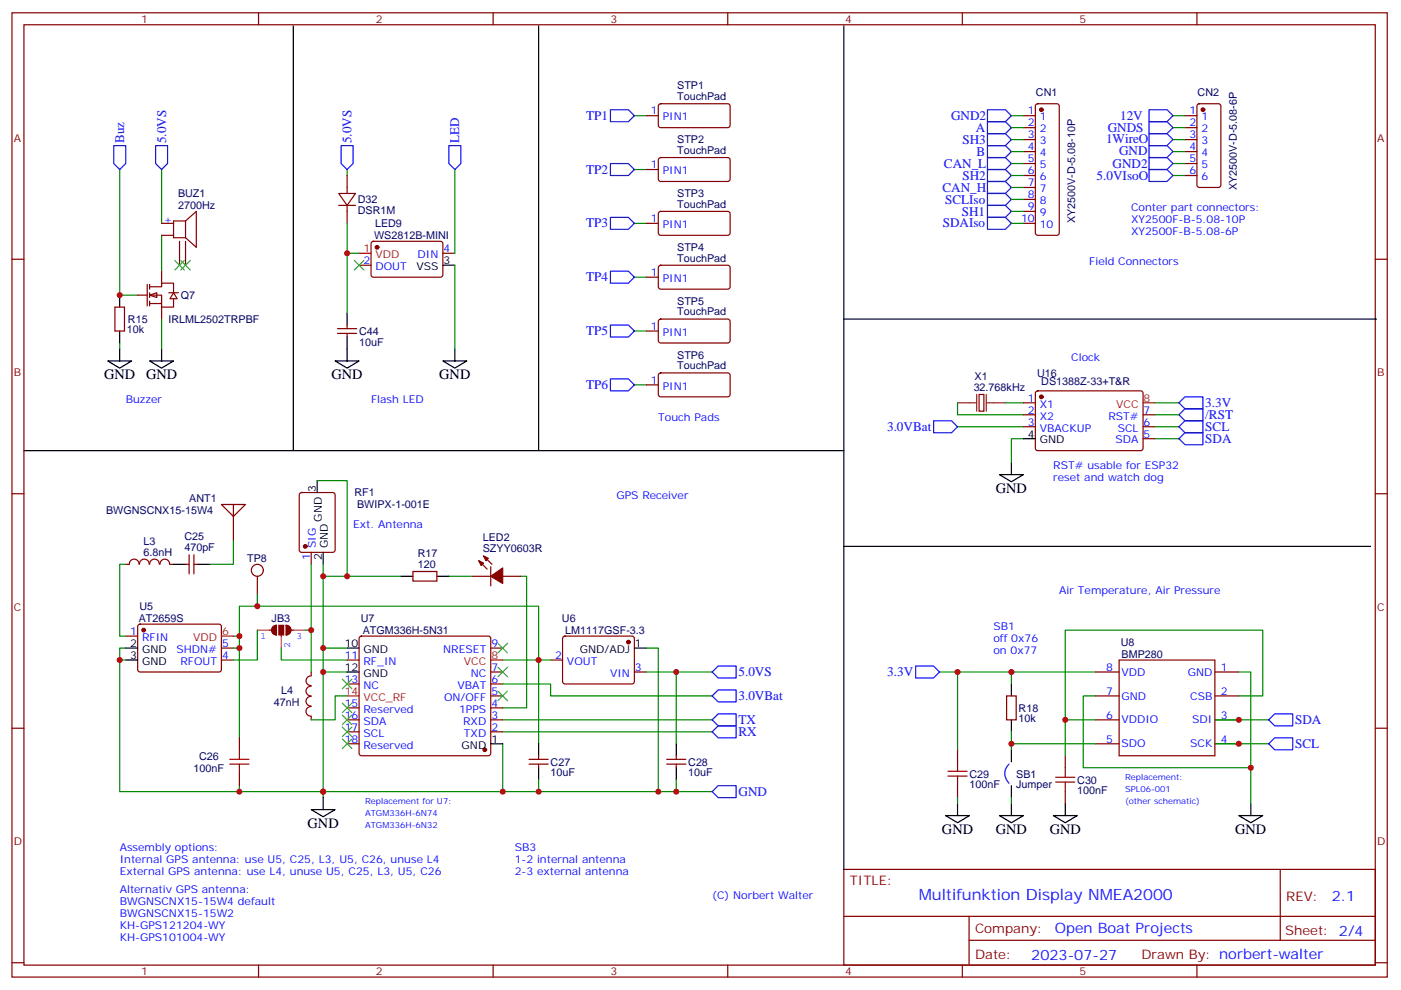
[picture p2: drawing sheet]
<svg xmlns="http://www.w3.org/2000/svg" width="413mm" height="292mm" viewBox="0 0 413 292" stroke-linecap="round" stroke-linejoin="round" font-family="sans-serif">
<g fill="none" stroke="#870000" stroke-width=".35">
<path d="M3.5 3.8h405.4v284.3h-405.4zM7.1 7.3h398.2v277.3h-398.2zM76.2 3.8v3.5M145.3 3.8v3.5M214.5 3.8v3.5M283.6 3.8v3.5M352.8 3.8v3.5M190.5 34.1h3.5M194.3 30.8l.4-.2h20.1l.4 .7-.1 5.9-.6 .4h-20l-.5-.7v-5.6zM190.5 50h3.5M194.3 46.7l.4-.2h20.1l.4 .7-.1 5.9-.6 .4h-20l-.5-.7v-5.6zM3.5 76.4h3.6"/>
<path d="M190.5 65.9h3.5M194.3 78.4l.4-.2 20.1 .1 .4 .6-.1 5.9-.6 .5-20-.1-.5-.6v-5.7zM194.3 62.5l.4-.2 20.1 .1 .4 .6-.1 6-.6 .4-20-.1-.5-.6v-5.7zM405.3 76.4h3.6M190.5 97.6h3.5M190.5 81.7h3.5M194.3 94.3l.4-.2h20.1l.4 .7-.1 5.9-.6 .4h-20l-.5-.7v-5.6zM190.5 113.5h3.5M194.3 110.2l.4-.2h20.1l.4 .7-.1 5.9-.6 .4h-20l-.5-.7v-5.6zM3.5 145.6h3.6M88.4 145.4l.5-.2h9.2l.6 .5 .1 16.5-.5 .6-9.4 .1-.7-.5v-16.5zM405.3 145.6h3.6"/>
<path d="M37 166.4h1.1M38.1 166.4a1.41 1.41 0 0 1 1.4-1.5 1.41 1.41 0 0 1 1.5 1.5M41.1 166.4a1.41 1.41 0 0 1 1.4-1.5 1.41 1.41 0 0 1 1.4 1.5M44.1 166.4a1.41 1.41 0 0 1 1.4-1.5 1.41 1.41 0 0 1 1.4 1.5M47.2 166.4a1.41 1.41 0 0 1 1.4-1.5 1.41 1.41 0 0 1 1.4 1.5M50.1 166.4h1.1M54.7 166.4h1M55.7 163.6v5.6M57.1 166.4h1.1M57.1 163.6v5.6M91.7 162.9v3.5M121.7 168.5h7.1v2.8h-7.1z"/>
<path d="M139.3 169.9h5.3M141.1 165.3l2.5 2.5M142.5 163.9l2.5 2.5M144.6 167.1v5.7M148.2 169.9h5.3M37 187.6h3.6M40.8 184.3l.5-.3 23.5 .1 .5 .6-.1 13-.6 .5-23.6-.1-.4-.7v-12.7zM65.3 194.6h3.5M65.3 191.1h3.5M91.7 199.3a1.41 1.41 0 0 0-1.5 1.4 1.41 1.41 0 0 0 1.5 1.4M91.7 198.2v1M102.3 194.6h3.5"/>
<path d="M106.1 187.8l.4-.2h37.4l.5 .2 .2 .5v33.8l-.2 .5-.5 .2h-37.4l-.5-.2-.2-.5v-33.8zM144.6 198.2h3.6M144.6 191.1h3.6M162.3 194.6h3.5M166 187.8l.5-.2h20l.5 .7-.1 13-.6 .4-20.1-.1-.4-.6v-12.7zM187 198.2h3.5M322.8 198.2h7M329.8 194.6h28.3v28.2h-28.3zM358.1 198.2h7M3.5 214.7h3.6M70.6 217.6v3.5M91.7 205.4a1.41 1.41 0 0 0-1.5 1.4 1.41 1.41 0 0 0 1.5 1.4"/>
<path d="M91.7 202.4a1.41 1.41 0 0 0-1.5 1.4 1.41 1.41 0 0 0 1.5 1.4M91.7 208.4a1.41 1.41 0 0 0-1.5 1.4 1.41 1.41 0 0 0 1.5 1.4M91.7 211.2v1.1M102.3 215.8h3.5M102.3 212.3h3.5M102.3 208.7h3.5M102.3 201.7h3.5M102.3 219.3h3.5M144.6 215.8h3.6M144.6 212.3h3.6M144.6 208.7h3.6M144.6 205.2h3.6"/>
<path d="M144.6 201.7h3.6M296.7 205.2h2.8v7.1h-2.8zM322.8 212.3h7M322.8 205.2h7M322.8 219.3h7M358.1 212.3h7M358.1 205.2h7M358.1 219.3h7M405.3 214.7h3.6M70.6 228.1v3.6M155.9 225.3h5.7M155.9 223.9h5.7"/>
<path d="M158.7 222.8v1.1M158.7 225.3v1.1M196.5 225.3h5.6M196.5 223.9h5.6M199.3 222.8v1.1M199.3 225.3v1.1M282.2 221.1v3.5M282.2 231.7v3.5M314 222.8v3.6M314 233.4v3.6M248.7 256.4h156.6v28.2h-156.6zM377.3 256.4v20.9"/>
<path d="M248.7 270.2h156.5M285.6 277.3h119.6M285.6 270.2v14.1M3.5 283.9h3.6M76.2 284.6v3.5M145.3 284.6v3.5M214.5 284.6v3.5M283.6 284.6v3.5M352.8 284.6v3.5M405.3 283.9h3.6"/>
</g>
<g fill="none" stroke="#008700" stroke-width=".35">
<path d="M187 34.1h3.5M35.3 50v37h5.3M47.6 50v15.9M102.3 50v1.8M187 50h3.5M47.6 69.4v10.6M187 65.9h3.5M187 97.6h3.5M187 81.7h3.5M187 113.5h3.5M68.8 159.3v7.1h-7.1M93.5 141.7h8.8v28.2h-7.1"/>
<path d="M37 166.4h-1.7v21.2h1.7M95.2 166.4v24.7M102.3 169.9h15.9M132.3 169.9h7M153.5 169.9h1.7v38.8h-7M35.3 194.6h1.7M37 191.1h-1.7v42.3h35.3M68.8 187.6h1.8M68.8 191.1h1.8M95.2 198.2h7.1M102.3 191.1h-7.1v44.1M148.2 194.6h14.1"/>
<path d="M190.5 191.1h3.5v42.3h-45.8M190.5 198.2h19.4M199.3 198.2v21.1M276.9 198.2h45.9M282.2 198.2v22.9M298.1 198.2v3.5M365.1 198.2h3.6v38.8M70.6 217.6v-38.8h88.1v40.5M148.2 219.3v14.1h-77.6v-1.7M148.2 201.7h14.1v3.5h47.6M148.2 215.8h61.7M148.2 212.3h61.7"/>
<path d="M298.1 215.8v3.5h24.7M298.1 219.3v1.8M314 212.3v10.5M322.8 205.2h-3.5v21.2h49.4M358.1 212.3h15.8M358.1 219.3h15.8M365.1 205.2h7.1v-19.4h-58.2v26.5h8.8M158.7 229.9v3.5M199.3 229.9v3.5h-5.3M199.3 233.4h10.6M282.2 235.2v1.8M298.1 235.2v1.8"/>
</g>
<g fill="#870000" stroke="#870000" stroke-width=".35">
<path d="M141.1 165.3l1.4 .8-.7 .7z"/>
<path d="M142.5 163.9l1.4 .7-.7 .7z"/>
<path d="M144.6 169.9l3.6-2.4v4.5z"/>
<circle cx="185.2" cy="189.3" r=".53"/>
<circle cx="42.3" cy="185.8" r=".53"/>
<circle cx="142.9" cy="221.1" r=".53"/>
<circle cx="90" cy="161.1" r=".53"/>
</g>
<g fill="none" stroke="#000" stroke-width=".35">
<path d="M93.5 141.7v3.5M51.2 166.4h3.5M58.2 166.4h3.5M95.2 162.9v3.5M118.2 169.9h3.5M128.8 169.9h3.5M37 191.1h3.6M37 194.6h3.6M102.3 191.1h3.5M102.3 198.2h3.5M187 191.1h3.5M144.6 219.3h3.6"/>
<path d="M158.7 219.3v3.5M199.3 219.3v3.5M298.1 201.7v3.5M298.1 212.3v3.5M91.7 238.7h7.1l-3.6 2.1zM95.2 235.2v3.5M158.7 226.4v3.5M199.3 226.4v3.5M282.2 237v3.5M298.1 221.1v3.5M298.1 231.7v3.5M298.1 237v3.5"/>
<path d="M314 237v3.5M368.7 237v3.5M278.7 240.5h7.1l-3.6 2.1zM294.6 240.5h7l-3.5 2.1zM310.4 240.5h7.1l-3.5 2.1zM365.1 240.5h7.1l-3.5 2.1z"/>
</g>
<path d="M67.7 223.9h5.7M67.7 225.3h5.7M70.6 221.1v2.8M70.6 225.3v2.8M279.4 228.8h5.6M279.4 227.4h5.6M282.2 224.6v2.8M282.2 228.8v2.9M311.1 230.6h5.7M311.1 229.2h5.7M314 226.4v2.8M314 230.6v2.8" fill="none" stroke="#a10000" stroke-width=".35"/>
<path d="M65.3 187.6h3.5M144.6 194.6h3.6M102.3 205.2h3.5" fill="none" stroke="#f00" stroke-width=".35"/>
<path d="M297.4 225.3a3.9 3.9 0 0 0 0 5.7" fill="none" stroke="#00f" stroke-width=".35"/>
<g fill="none" stroke="#3c3" stroke-width=".35">
<path d="M146.8 189.7l2.8 2.8M146.8 196.7l2.8 2.9M149.6 189.7l-2.8 2.8M149.6 196.7l-2.8 2.9M100.9 217.9l2.8 2.8M100.9 214.4l2.8 2.8M100.9 210.9l2.8 2.8M100.9 207.3l2.8 2.8M100.9 200.3l2.8 2.8M103.7 217.9l-2.8 2.8M103.7 214.4l-2.8 2.8M103.7 210.9l-2.8 2.8"/>
<path d="M103.7 207.3l-2.8 2.8M103.7 200.3l-2.8 2.8M146.8 203.8l2.8 2.8M149.6 203.8l-2.8 2.8"/>
</g>
<g fill="#fff" stroke="#870000" stroke-width=".35">
<path d="M44.1 87l2.1-.7v1.4z"/>
<path d="M51.2 86.3l1 1.8h-2.1z"/>
</g>
<g fill="none" stroke="#870000" stroke-width=".35">
<path d="M301.6 34.1h3.6M301.6 37.6h3.6M305.4 30.8l.5-.2h5.6l.5 .2 .2 .5v37.4l-.2 .5-.5 .2h-5.6l-.5-.2-.2-.5v-37.4zM349.2 34.1h3.6M349.2 37.6h3.6M353 30.8l.5-.2h5.6l.7 .4v23.6l-.4 .6-5.9 .1-.7-.5v-23.5zM99.8 57h5l-2.5 3.6zM102.3 51.8v5.2M301.6 41.2h3.6M301.6 44.7h3.6M301.6 48.2h3.6M301.6 51.8h3.6"/>
<path d="M301.6 55.3h3.6M301.6 58.8h3.6M349.2 41.2h3.6M349.2 44.7h3.6M349.2 48.2h3.6M349.2 51.8h3.6M47.6 80v3.5M47.6 65.9h3.6M47.6 69.4h3.6M52.9 71.2v7M54.7 65.2l3.2-2.9v10.6l-3.2-2.8M54.7 65.2v4.9"/>
<path d="M54.7 71.2v7M54.7 65.2h-3.5v4.9h3.5M99.8 60.6h5M102.3 60.6v5.3M105.8 78.2h3.6M109.6 71.4l.5-.2h20l.4 .7v9.4l-.7 .4h-20l-.4-.7v-9.1zM130.5 74.7h3.6M301.6 65.9h3.6M301.6 62.3h3.6M33.9 90.6h2.8v7h-2.8zM40.6 87h2.8M43.4 83.9v6.3"/>
<path d="M44.1 84.6h3.5v-1.1h3.6v2.8M44.1 87h3.5v3.6h3.6v-2.5M44.1 89.5h3.5M44.1 83.9v1.4M44.1 86.3v1.4M44.1 88.8v1.4M47.6 90.6v3.5M49.7 86.3h2.9M99.5 98.3h5.6M99.5 96.9h5.6M102.3 95.8v1.1M102.3 98.3v1.1"/>
<path d="M288.6 116.3h1.4v4.9h-1.4zM301.6 118.8h3.6M305.4 115.5l.5-.2h30.6l.4 .7-.1 16.5-.6 .4-30.6-.1-.4-.6v-16.2zM301.6 122.3h3.6M301.6 125.8h3.6M336.9 122.3h3.5M336.9 125.8h3.5M336.9 129.4h3.5M68.8 148.8v3.5l3.5-3.5h-7l3.5 3.5v7M75.8 169.9v5.3"/>
<circle cx="75.8" cy="168.2" r="1.76"/>
</g>
<g fill="none" stroke="#008700" stroke-width=".35">
<path d="M298.1 34.1h3.5M298.1 37.6h3.5M345.7 34.1h3.5M345.7 37.6h3.5M134.1 50v24.7M298.1 41.2h3.5M298.1 44.7h3.5M298.1 48.2h3.5M298.1 51.8h3.5M298.1 55.3h3.5M298.1 58.8h3.5M345.7 41.2h3.5"/>
<path d="M345.7 44.7h3.5M345.7 48.2h3.5M345.7 51.8h3.5M102.3 65.9v8.8h3.5M102.3 74.7v17.6M134.1 78.2v24.7M298.1 62.3h3.5M298.1 65.9h3.5M47.6 94.1v8.8M35.3 101.1v1.8M282.2 118.8v3.5h19.4M296.3 118.8h5.3"/>
<path d="M340.4 118.8h7.1M282.2 125.8h19.4M301.6 129.4h-3.5v7M340.4 125.8h7.1M340.4 129.4h7.1M340.4 122.3h7.1M75.8 175.2v3.6M91.7 166.4v19.4h-1.7M75.8 185.8v8.8h-7M82.9 191.1v3.5h19.4M91.7 185.8v12.4M102.3 205.2h-3.5v7.1h-7.1"/>
</g>
<g fill="none" stroke="#000" stroke-width=".35">
<path d="M86.4 7.7v125.2M158.7 7.7v125.2M248.7 7.7v248.7M130.5 78.2h3.6M35.3 87v3.6M35.3 97.6v3.5M102.3 92.3v3.5M102.3 99.4v7M248.7 94.1h157M31.7 106.4h7.1l-3.5 2.1zM35.3 102.9v3.5M44.1 106.4h7.1l-3.6 2.1z"/>
<path d="M47.6 102.9v3.5M98.8 106.4h7l-3.5 2.1zM130.5 106.4h7.1l-3.5 2.1zM134.1 102.9v3.5M7.1 132.9h241.6M294.6 139.9h7l-3.5 2.2zM298.1 136.4v3.5M301.6 129.4h3.6M248.7 161.1h155.2"/>
</g>
<g fill="none" stroke="#00f" stroke-width=".35">
<path d="M179.9 32.3h5.3l1.8 1.8-1.8 1.8h-5.3zM291 32.3h5.3l1.8 1.8-1.8 1.8h-5.3zM291 39.4h5.3l1.8 1.8-1.8 1.7h-5.3zM291 35.9h5.3l1.8 1.7-1.8 1.8h-5.3zM338.7 32.3h5.3l1.7 1.8-1.7 1.8h-5.3zM338.7 35.9h5.3l1.7 1.7-1.7 1.8h-5.3zM338.7 39.4h5.3l1.7 1.8-1.7 1.7h-5.3zM33.5 42.9h3.5v5.3l-1.7 1.8-1.8-1.8zM45.9 42.9h3.5v5.3l-1.8 1.8-1.7-1.8zM100.5 42.9h3.6v5.3l-1.8 1.8-1.8-1.8zM132.3 42.9h3.5v5.3l-1.7 1.8-1.8-1.8zM179.9 48.2h5.3l1.8 1.8-1.8 1.8h-5.3z"/>
<path d="M291 57h5.3l1.8 1.8-1.8 1.8h-5.3zM291 53.5h5.3l1.8 1.8-1.8 1.7h-5.3zM291 50h5.3l1.8 1.8-1.8 1.7h-5.3zM291 46.5h5.3l1.8 1.7-1.8 1.8h-5.3zM291 42.9h5.3l1.8 1.8-1.8 1.8h-5.3zM338.7 50h5.3l1.7 1.8-1.7 1.7h-5.3zM338.7 46.5h5.3l1.7 1.7-1.7 1.8h-5.3zM338.7 42.9h5.3l1.7 1.8-1.7 1.8h-5.3zM179.9 64.1h5.3l1.8 1.8-1.8 1.7h-5.3zM179.9 80h5.3l1.8 1.7-1.8 1.8h-5.3zM291 64.1h5.3l1.8 1.8-1.8 1.7h-5.3zM291 60.6h5.3l1.8 1.7-1.8 1.8h-5.3z"/>
<path d="M179.9 95.8h5.3l1.8 1.8-1.8 1.8h-5.3zM179.9 111.7h5.3l1.8 1.8-1.8 1.8h-5.3zM349.2 117h5.3v3.5h-5.3l-1.7-1.7zM275.2 124.1h5.3l1.7 1.7-1.7 1.8h-5.3zM347.5 129.4l1.7-1.8h5.3v3.5h-5.3zM347.5 122.3l1.7-1.8h5.3v3.6h-5.3zM349.2 124.1h5.3v3.5h-5.3l-1.7-1.8zM209.9 198.2l1.8-1.8h5.3v3.5h-5.3zM269.9 196.4h5.3l1.7 1.8-1.7 1.7h-5.3zM209.9 205.2l1.8-1.8h5.3v3.6h-5.3zM209.9 212.3l1.8-1.8h5.3v3.5h-5.3zM209.9 215.8l1.8-1.8h5.3v3.6h-5.3z"/>
<path d="M373.9 212.3l1.8-1.8h5.3v3.5h-5.3zM373.9 219.3l1.8-1.7h5.3v3.5h-5.3zM209.9 233.4l1.8-1.7h5.3v3.5h-5.3z"/>
</g>
<path d="M282.2 118.8h5.7M287.9 116.3v4.9M290.7 118.8h5.6M290.7 116.3v4.9" fill="none" stroke="#8c2424" stroke-width=".35"/>
<g fill="#870000" stroke="#870000" stroke-width=".35">
<circle cx="306.9" cy="117" r=".53"/>
<circle cx="111.1" cy="72.9" r=".53"/>
<circle cx="306.9" cy="32.3" r=".53"/>
<circle cx="354.5" cy="32.3" r=".53"/>
</g>
<path d="M105.8 74.7h3.6M336.9 118.8h3.5" fill="none" stroke="#f00" stroke-width=".35"/>
<path d="M51.5 76.8l2.8 2.8M53.3 76.8l2.8 2.8M54.3 76.8l-2.8 2.8M56.1 76.8l-2.8 2.8M104.4 76.8l2.8 2.8M107.2 76.8l-2.8 2.8" fill="none" stroke="#3c3" stroke-width=".35"/>
<g fill="#850000" stroke="#850000" stroke-width=".35">
<path d="M80.4 185l1.1-.6v2.8a1.41 1.41 0 0 1-1.3-.8 1.41 1.41 0 0 1 .2-1.4z"/>
<path d="M84.3 184.4a1.41 1.41 0 0 1 1.4 1.4 1.41 1.41 0 0 1-1.4 1.4z"/>
<path d="M82.2 184.4h1.4v2.8h-1.4z"/>
</g>
<path d="M75.8 185.8h3.6M82.9 187.6v3.5M86.4 185.8h3.6" fill="none" stroke="#f60" stroke-width=".35"/>
<path d="M79.4 185.8h.7M80.4 185l1.1-.6v2.8a1.41 1.41 0 0 1-1.3-.8 1.41 1.41 0 0 1 .2-1.4zM82.9 187.2v.4M84.3 184.4a1.41 1.41 0 0 1 1.4 1.4 1.41 1.41 0 0 1-1.4 1.4zM85.7 185.8h.7" fill="none" stroke="#850000" stroke-width=".35"/>
<g fill="#c00">
<circle cx="158.8" cy="194.6" r=".88"/>
<circle cx="95.3" cy="233.4" r=".88"/>
<circle cx="95.3" cy="198.2" r=".88"/>
<circle cx="199.3" cy="198.2" r=".88"/>
<circle cx="194" cy="233.4" r=".88"/>
<circle cx="199.3" cy="233.4" r=".88"/>
<circle cx="70.6" cy="233.4" r=".88"/>
<circle cx="158.8" cy="233.4" r=".88"/>
<circle cx="148.2" cy="233.4" r=".88"/>
<circle cx="70.6" cy="187.6" r=".88"/>
<circle cx="35.3" cy="194.6" r=".88"/>
<circle cx="95.3" cy="191.1" r=".88"/>
<circle cx="102.3" cy="169.9" r=".88"/>
<circle cx="95.3" cy="169.9" r=".88"/>
<circle cx="298.1" cy="198.2" r=".88"/>
<circle cx="298.1" cy="219.3" r=".88"/>
<circle cx="314" cy="212.3" r=".88"/>
<circle cx="282.2" cy="198.2" r=".88"/>
<circle cx="368.7" cy="226.4" r=".88"/>
<circle cx="70.6" cy="191.1" r=".88"/>
<circle cx="35.3" cy="87" r=".88"/>
<circle cx="365.1" cy="219.3" r=".88"/>
<circle cx="102.3" cy="74.7" r=".88"/>
<circle cx="75.8" cy="178.8" r=".88"/>
<circle cx="365.1" cy="212.3" r=".88"/>
<circle cx="91.7" cy="185.8" r=".88"/>
</g>
<text font-size="4.6" fill="#00f" x="270.8" y="265.4">Multifunktion Display NMEA2000</text>
<g font-size="4.2">
<text x="30.7" y="111.7">GND</text>
<text x="43" y="111.7">GND</text>
<text x="97.7" y="111.7">GND</text>
<text x="129.5" y="111.7">GND</text>
<text x="293.5" y="145.2">GND</text>
<text x="90.7" y="244">GND</text>
<text x="277.6" y="245.8">GND</text>
<text x="293.5" y="245.8">GND</text>
<text x="309.4" y="245.8">GND</text>
<text x="364.1" y="245.8">GND</text>
</g>
<g font-size="4.2" fill="#00f">
<text x="392.5" y="265.6">2.1</text>
<text x="310.9" y="275.2">Open Boat Projects</text>
<text x="304" y="283">2023-07-27</text>
</g>
<g font-size="3.9" fill="#00f">
<text x="172.8" y="35.3">TP1</text>
<text x="280.3" y="35.4">GND2</text>
<text x="330.1" y="35.3">12V</text>
<text x="287.6" y="38.9">A</text>
<text x="326.5" y="38.9">GNDS</text>
<text x="36.6" y="42.2" transform="rotate(-90 36.6 42.2)">Buz</text>
<text x="49" y="42.2" transform="rotate(-90 49 42.2)">5.0VS</text>
<text x="103.6" y="42.2" transform="rotate(-90 103.6 42.2)">5.0VS</text>
<text x="135.4" y="42.2" transform="rotate(-90 135.4 42.2)">LED</text>
<text x="283.6" y="42.4">SH3</text>
<text x="287.8" y="45.9">B</text>
<text x="326" y="42.2">1WireO</text>
<text x="329.8" y="45.9">GND</text>
<text x="172.8" y="51.2">TP2</text>
<text x="278.2" y="49.4">CAN_L</text>
<text x="283.6" y="53">SH2</text>
<text x="323.2" y="53">5.0VIsoO</text>
<text x="327.9" y="49.5">GND2</text>
<text x="277.8" y="56.5">CAN_H</text>
<text x="278.5" y="60">SCLIso</text>
<text x="283.5" y="63.6">SH1</text>
<text x="172.8" y="67.1">TP3</text>
<text x="277.9" y="67.1">SDAIso</text>
<text x="172.8" y="83">TP4</text>
<text x="172.8" y="98.8">TP5</text>
<text x="172.8" y="114.7">TP6</text>
<text x="355.2" y="120.1">3.3V</text>
<text x="355.2" y="123.5">/RST</text>
<text x="261.5" y="127.1">3.0VBat</text>
<text x="355.2" y="127.2">SCL</text>
<text x="355.2" y="130.7">SDA</text>
<text x="217.7" y="199.5">5.0VS</text>
<text x="261.5" y="199.4">3.3V</text>
<text x="217.7" y="206.5">3.0VBat</text>
<text x="217.7" y="213.6">TX</text>
<text x="381.7" y="213.5">SDA</text>
<text x="217.7" y="217.1">RX</text>
<text x="381.7" y="220.5">SCL</text>
<text x="217.7" y="234.7">GND</text>
</g>
<g font-size="3.9" fill="#800">
<text x="250.5" y="260.9">TITLE:</text>
<text x="379.1" y="265.6">REV:</text>
<text x="287.4" y="275.1">Company:</text>
<text x="378.7" y="275.8">Sheet: 2/4</text>
<text x="287.4" y="282.8">Date:</text>
<text x="336.4" y="282.9">Drawn By: norbert-walter</text>
</g>
<g font-size="3.2" fill="#800">
<text x="41.6" y="6.8">1</text>
<text x="110.8" y="6.8">2</text>
<text x="179.9" y="6.8">3</text>
<text x="249.1" y="6.8">4</text>
<text x="318.2" y="6.8">5</text>
<text x="4.1" y="41.9">A</text>
<text x="405.9" y="41.9">A</text>
<text x="4.1" y="111">B</text>
<text x="405.9" y="111">B</text>
<text x="4.1" y="180.2">C</text>
<text x="405.9" y="180.2">C</text>
<text x="4.1" y="249.3">D</text>
<text x="405.9" y="249.3">D</text>
<text x="41.6" y="287.6">1</text>
<text x="110.8" y="287.6">2</text>
<text x="179.9" y="287.6">3</text>
<text x="249.1" y="287.6">4</text>
<text x="318.2" y="287.6">5</text>
</g>
<g font-size="3.2" fill="#000080">
<text x="199.6" y="29.5">TouchPad</text>
<text x="199.6" y="26.4">STP1</text>
<text x="305.3" y="28.2">CN1</text>
<text x="353" y="28.2">CN2</text>
<text x="199.6" y="45.4">TouchPad</text>
<text x="199.6" y="42.2">STP2</text>
<text x="52.5" y="58.2">BUZ1</text>
<text x="105.5" y="59.9">D32</text>
<text x="199.6" y="58.1">STP3</text>
<text x="364.5" y="56.1" transform="rotate(-90 364.5 56.1)">XY2500V-D-5.08-6P</text>
<text x="52.5" y="61.7">2700Hz</text>
<text x="105.5" y="63.1">DSR1M</text>
<text x="199.6" y="61.3">TouchPad</text>
<text x="316.9" y="65.8" transform="rotate(-90 316.9 65.8)">XY2500V-D-5.08-10P</text>
<text x="110.3" y="70.5">WS2812B-MINI</text>
<text x="110.5" y="66.9">LED9</text>
<text x="199.6" y="77.2">TouchPad</text>
<text x="199.6" y="74">STP4</text>
<text x="53.3" y="88.1">Q7</text>
<text x="199.6" y="89.9">STP5</text>
<text x="37.7" y="95.2">R15</text>
<text x="49.7" y="95.2">IRLML2502TRPBF</text>
<text x="199.6" y="93">TouchPad</text>
<text x="37.4" y="98.3">10k</text>
<text x="105.8" y="101.9">10uF</text>
<text x="105.8" y="98.8">C44</text>
<text x="199.6" y="105.7">STP6</text>
<text x="199.6" y="108.9">TouchPad</text>
<text x="287.2" y="112">X1</text>
<text x="305.7" y="111.1">U16</text>
<text x="306.9" y="113.5">DS1388Z-33+T&amp;R</text>
<text x="287" y="115.3">32.768kHz</text>
<text x="55.8" y="148.1">ANT1</text>
<text x="104.5" y="146.4">RF1</text>
<text x="105.3" y="149.9">BWIPX-1-001E</text>
<text x="31.2" y="151.7">BWGNSCNX15-15W4</text>
<text x="42.3" y="160.6">L3</text>
<text x="54.3" y="159.3">C25</text>
<text x="142.3" y="159.6">LED2</text>
<text x="42.3" y="163.8">6.8nH</text>
<text x="54.3" y="162.5">470pF</text>
<text x="72.8" y="165.8">TP8</text>
<text x="123.1" y="167.5">120</text>
<text x="123.1" y="164.2">R17</text>
<text x="142.3" y="162.9">SZYY0603R</text>
<text x="41.1" y="179.9">U5</text>
<text x="40.9" y="183.4">AT2659S</text>
<text x="80.1" y="183.4">JB3</text>
<text x="106.3" y="183.4">U7</text>
<text x="165.6" y="183.3">U6</text>
<text x="106.9" y="186.9">ATGM336H-5N31</text>
<text x="166.6" y="186.9">LM1117GSF-3.3</text>
<text x="330.4" y="190.4">U8</text>
<text x="330.6" y="193.9">BMP280</text>
<text x="80.7" y="208.1">47nH</text>
<text x="82.8" y="204.6">L4</text>
<text x="300.2" y="209.9">R18</text>
<text x="300.2" y="213">10k</text>
<text x="57.1" y="227.5">100nF</text>
<text x="58.7" y="224">C26</text>
<text x="162.3" y="225.8">C27</text>
<text x="202.8" y="225.8">C28</text>
<text x="162.3" y="228.9">10uF</text>
<text x="202.8" y="228.9">10uF</text>
<text x="285.8" y="232.4">100nF</text>
<text x="285.8" y="229.3">C29</text>
<text x="299.5" y="232.4">Jumper</text>
<text x="299.5" y="229.3">SB1</text>
<text x="317.5" y="231.1">C30</text>
<text x="317.5" y="234.2">100nF</text>
</g>
<g font-size="3.2" fill="#00f">
<text x="191.8" y="33.8">1</text>
<text x="195.3" y="35.5">PIN1</text>
<text x="303" y="33.8">1</text>
<text x="306.5" y="35.5">1</text>
<text x="350.6" y="33.8">1</text>
<text x="354.1" y="35.5">1</text>
<text x="303" y="37.3">2</text>
<text x="303" y="40.8">3</text>
<text x="306.5" y="39.1">2</text>
<text x="350.6" y="37.3">2</text>
<text x="350.6" y="40.8">3</text>
<text x="354.1" y="39.1">2</text>
<text x="303" y="44.3">4</text>
<text x="303" y="47.9">5</text>
<text x="306.5" y="42.6">3</text>
<text x="306.5" y="46.1">4</text>
<text x="350.6" y="44.3">4</text>
<text x="350.6" y="47.9">5</text>
<text x="354.1" y="42.6">3</text>
<text x="354.1" y="46.1">4</text>
<text x="191.8" y="49.6">1</text>
<text x="195.3" y="51.4">PIN1</text>
<text x="303" y="51.4">6</text>
<text x="306.5" y="49.6">5</text>
<text x="306.5" y="53.2">6</text>
<text x="350.6" y="51.4">6</text>
<text x="354.1" y="49.6">5</text>
<text x="354.1" y="53.2">6</text>
<text x="303" y="54.9">7</text>
<text x="303" y="58.5">8</text>
<text x="306.5" y="56.7">7</text>
<text x="48.3" y="65.9">+</text>
<text x="191.8" y="65.5">1</text>
<text x="300.9" y="65.5">10</text>
<text x="303" y="62">9</text>
<text x="306.5" y="60.2">8</text>
<text x="306.5" y="63.7">9</text>
<text x="333.4" y="65.9">XY2500F-B-5.08-10P</text>
<text x="333.4" y="62.3">Conter part connectors:</text>
<text x="195.3" y="67.3">PIN1</text>
<text x="306.5" y="67.3">10</text>
<text x="333.4" y="69.4">XY2500F-B-5.08-6P</text>
<text x="107.2" y="77.9">2</text>
<text x="123.1" y="76.1">DIN</text>
<text x="130.7" y="74.3">4</text>
<text x="110.7" y="79.6">DOUT</text>
<text x="191.8" y="81.4">1</text>
<text x="195.3" y="83.1">PIN1</text>
<text x="321" y="78.2">Field Connectors</text>
<text x="191.8" y="97.3">1</text>
<text x="195.3" y="99">PIN1</text>
<text x="315.7" y="106.4">Clock</text>
<text x="191.8" y="113.1">1</text>
<text x="37" y="118.8">Buzzer</text>
<text x="109.4" y="118.8">Flash LED</text>
<text x="195.3" y="114.9">PIN1</text>
<text x="303" y="118.4">1</text>
<text x="194" y="124.1">Touch Pads</text>
<text x="303" y="122">2</text>
<text x="303" y="125.5">3</text>
<text x="306.5" y="120.2">X1</text>
<text x="306.5" y="123.7">X2</text>
<text x="326.7" y="123.7">RST#</text>
<text x="337.1" y="125.5">6</text>
<text x="337.1" y="122">7</text>
<text x="306.5" y="127.2">VBACKUP</text>
<text x="328.8" y="130.8">SDA</text>
<text x="329.4" y="127.2">SCL</text>
<text x="337.1" y="129">5</text>
<text x="310.4" y="138.2">RST# usable for ESP32</text>
<text x="310.4" y="141.7">reset and watch dog</text>
<text x="181.7" y="147">GPS Receiver</text>
<text x="104.1" y="155.8">Ext. Antenna</text>
<text x="93.1" y="161.6" transform="rotate(-90 93.1 161.6)">SIG</text>
<text x="91.4" y="165.1" transform="rotate(-90 91.4 165.1)">1</text>
<text x="312.2" y="175.2">Air Temperature, Air Pressure</text>
<text x="292.8" y="185.8">SB1</text>
<text x="38.4" y="187.2">1</text>
<text x="41.9" y="189">RFIN</text>
<text x="65.4" y="190.7">5</text>
<text x="144.8" y="190.7">9</text>
<text x="292.8" y="189.3">off 0x76</text>
<text x="52" y="192.5">SHDN#</text>
<text x="53.2" y="196">RFOUT</text>
<text x="65.4" y="194.3">4</text>
<text x="101.6" y="194.3">11</text>
<text x="107.1" y="196">RF_IN</text>
<text x="130.6" y="192.5">NRESET</text>
<text x="144.8" y="197.8">7</text>
<text x="163.6" y="194.3">2</text>
<text x="167.1" y="196">VOUT</text>
<text x="187.1" y="197.8">3</text>
<text x="292.8" y="192.9">on 0x77</text>
<text x="326.1" y="197.8">8</text>
<text x="359.8" y="197.8">1</text>
<text x="101.6" y="201.3">13</text>
<text x="107.1" y="203.1">NC</text>
<text x="134.9" y="203.1">VBAT</text>
<text x="138.7" y="199.6">NC</text>
<text x="144.8" y="201.3">6</text>
<text x="179.8" y="199.6">VIN</text>
<text x="330.6" y="199.2">VDD</text>
<text x="350.1" y="199.2">GND</text>
<text x="101.6" y="208.4">15</text>
<text x="130.9" y="206.6">ON/OFF</text>
<text x="144.8" y="208.4">4</text>
<text x="144.8" y="204.9">5</text>
<text x="326.1" y="204.9">7</text>
<text x="330.6" y="206.3">GND</text>
<text x="350.8" y="206.3">CSB</text>
<text x="359.8" y="204.9">2</text>
<text x="101.6" y="211.9">16</text>
<text x="101.6" y="215.4">17</text>
<text x="107.1" y="210.1">Reserved</text>
<text x="107.1" y="213.7">SDA</text>
<text x="135.3" y="210.1">1PPS</text>
<text x="136.5" y="213.7">RXD</text>
<text x="144.8" y="215.4">2</text>
<text x="144.8" y="211.9">3</text>
<text x="326.1" y="211.9">6</text>
<text x="330.6" y="213.3">VDDIO</text>
<text x="351.4" y="213.3">SDI</text>
<text x="359.8" y="211.9">3</text>
<text x="101.6" y="219">18</text>
<text x="107.1" y="217.2">SCL</text>
<text x="107.1" y="220.7">Reserved</text>
<text x="136.8" y="217.2">TXD</text>
<text x="326.1" y="219">5</text>
<text x="330.6" y="220.4">SDO</text>
<text x="350.8" y="220.4">SCK</text>
<text x="359.8" y="219">4</text>
<text x="35.3" y="251.1">Assembly options:</text>
<text x="151.7" y="251.1">SB3</text>
<text x="35.3" y="254.6">Internal GPS antenna: use U5, C25, L3, U5, C26, unuse L4</text>
<text x="151.7" y="254.6">1-2 internal antenna</text>
<text x="35.3" y="258.1">External GPS antenna: use L4, unuse U5, C25, L3, U5, C26</text>
<text x="35.3" y="263.4">Alternativ GPS antenna:</text>
<text x="151.7" y="258.1">2-3 external antenna</text>
<text x="35.3" y="266.9">BWGNSCNX15-15W4 default</text>
<text x="209.9" y="265.2">(C) Norbert Walter</text>
<text x="35.3" y="274">KH-GPS121204-WY</text>
<text x="35.3" y="270.5">BWGNSCNX15-15W2</text>
<text x="35.3" y="277.5">KH-GPS101004-WY</text>
</g>
<g font-size="3.2" fill="#f00">
<text x="107.2" y="74.3">1</text>
<text x="110.7" y="76.1">VDD</text>
<text x="337.1" y="118.4">8</text>
<text x="329" y="120.2">VCC</text>
<text x="56.9" y="189">VDD</text>
<text x="65.4" y="187.2">6</text>
<text x="136.7" y="196">VCC</text>
<text x="144.8" y="194.3">8</text>
<text x="101.6" y="204.9">14</text>
<text x="107.1" y="206.6">VCC_RF</text>
</g>
<g font-size="3.2">
<text x="130.7" y="77.9">3</text>
<text x="122.7" y="79.6">VSS</text>
<text x="303" y="129">4</text>
<text x="306.5" y="130.8">GND</text>
<text x="93.1" y="145.1" transform="rotate(-90 93.1 145.1)">3</text>
<text x="94.9" y="153.8" transform="rotate(-90 94.9 153.8)">GND</text>
<text x="96.7" y="161.6" transform="rotate(-90 96.7 161.6)">GND</text>
<text x="94.9" y="165.1" transform="rotate(-90 94.9 165.1)">2</text>
<text x="38.4" y="190.7">2</text>
<text x="101.6" y="190.7">10</text>
<text x="187.1" y="190.7">1</text>
<text x="38.4" y="194.3">3</text>
<text x="41.9" y="192.5">GND</text>
<text x="41.9" y="196">GND</text>
<text x="101.6" y="197.8">12</text>
<text x="107.1" y="192.5">GND</text>
<text x="170.9" y="192.5">GND/ADJ</text>
<text x="107.1" y="199.6">GND</text>
<text x="136.1" y="220.7">GND</text>
<text x="144.8" y="219">1</text>
</g>
<g font-size="2.8" fill="#06f">
<text x="76.8" y="188.5">1</text>
<text x="85.5" y="191" transform="rotate(-90 85.5 191)">2</text>
<text x="87.3" y="188.5">3</text>
</g>
<g font-size="2.5" fill="#00f">
<text x="331.6" y="229.9">Replacement:</text>
<text x="331.6" y="233.4">SPL06-001</text>
<text x="107.6" y="237">Replacement for U7:</text>
<text x="331.6" y="237">(other schematic)</text>
<text x="107.6" y="240.5">ATGM336H-6N74</text>
<text x="107.6" y="244">ATGM336H-6N32</text>
</g>
</svg>
